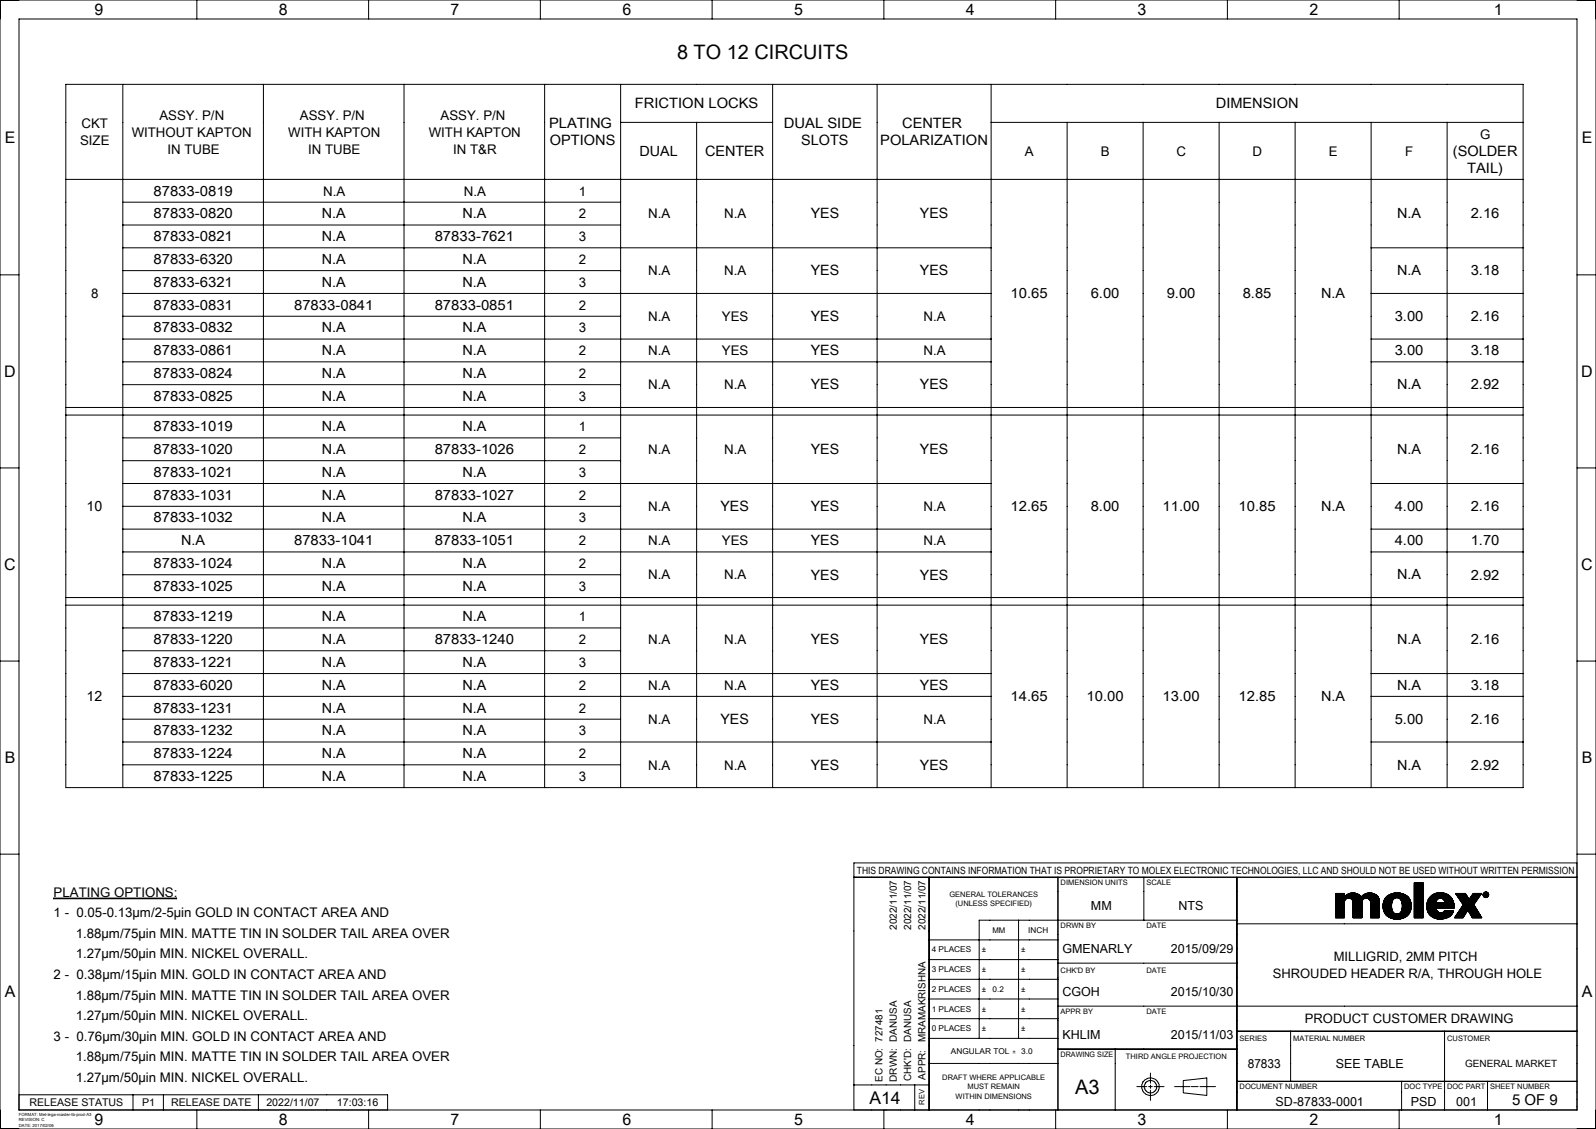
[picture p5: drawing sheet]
<svg xmlns="http://www.w3.org/2000/svg" width="420mm" height="297mm" viewBox="0 0 420 297" stroke-linecap="round" stroke-linejoin="round" font-family="sans-serif">
<g fill="none" stroke="#000" stroke-width=".26">
<path d="M0 0h420v297h-420zM5 5h410v287h-410zM51.8 0v5M97 0v5M142.2 0v5M187.4 0v5M232.6 0v5M277.8 0v5M323 0v5M368.2 0v5M17.3 22.2h383.5v185h-383.5zM32.3 22.2v185"/>
<path d="M69.3 22.2v185M106.3 22.2v185M143.3 22.2v185M163.3 22.2v185M163.3 32.2h40M183.3 32.2v175M203.3 22.2v185M230.8 22.2v185M260.8 22.2v185M260.8 32.2h140M280.8 32.2v175M300.8 32.2v175"/>
<path d="M320.8 32.2v175M340.8 32.2v175M360.8 32.2v175M380.8 32.2v175M17.3 47.2h383.5M32.3 53.2h131M32.3 59.2h131M0 72.3h5M32.3 65.2h228.5M32.3 71.2h131M32.3 77.2h228.5M360.8 65.2h40"/>
<path d="M360.8 77.2h40M415 72.3h5M32.3 83.2h131M32.3 89.2h228.5M32.3 95.2h228.5M360.8 89.2h40M360.8 95.2h40M17.3 107.2h383.5M17.3 109.2h383.5M32.3 101.2h131M32.3 115.2h131M0 123.1h5"/>
<path d="M32.3 121.2h131M32.3 127.2h228.5M32.3 133.2h131M32.3 139.2h228.5M360.8 127.2h40M360.8 139.2h40M415 123.1h5M17.3 157.2h383.5M17.3 159.2h383.5M32.3 145.2h228.5M32.3 151.2h131M360.8 145.2h40"/>
<path d="M0 173.9h5M32.3 165.2h131M32.3 171.2h131M32.3 177.2h228.5M360.8 177.2h40M415 173.9h5M32.3 183.2h228.5M32.3 189.2h131M32.3 195.2h228.5M360.8 183.2h40M360.8 195.2h40M32.3 201.2h131"/>
<path d="M0 224.7h5M14.1 236.3h32.4v.1h-32.4zM224.7 230.8h190.3M244.5 230.8v61.2M278.4 230.8v61.2M301 230.8v11.3M325.5 230.8v61.2M351.5 239.8l2.3-2.3-2.3 2.4M351.6 235l-.1 .1M351.7 235l-.2 .2M351.8 235l-.3 .3M351.9 235l-.4 .4"/>
<path d="M352 235l-.5 .5M352 235l-.5 .6M352.2 235l-.7 .7M352.2 235l-.7 .8M352.3 235l-.8 .9M352.4 235l-.9 .9M352.5 235l-1 1.1M352.6 235l-1.1 1.2M352.7 235l-1.2 1.2M352.8 235l-1.3 1.4M352.9 235l-1.4 1.4M353 235l-1.5 1.5"/>
<path d="M353 235l-1.5 1.6M353.2 235l-1.7 1.7M353.2 235l-1.7 1.8M353.3 235l-1.8 1.9M353.5 235l-2 2M353.5 235l-2 2.1M353.6 235l-2.1 2.2M353.7 235l-2.2 2.3M353.8 235l-2.3 2.4M353.8 240l-1.4 1.4 1.4-1.4M353.8 239.9l-1.6 1.5M353.8 239.7l-1.7 1.7"/>
<path d="M353.8 239.7l-1.8 1.7M353.8 239.4l-2.1 2M353.8 239.3l-2.1 2.1M353.8 239.2l-2.2 2.2M353.8 239.1l-2.3 2.3M353.8 239l-2.3 2.4M353.8 238.9l-2.3 2.4M353.8 238.7l-2.3 2.4 2.3-2.3M353.8 238.7l-2.3 2.3M353.8 238.5l-2.3 2.4M353.8 238.5l-2.3 2.3M353.8 238.4l-2.3 2.3"/>
<path d="M353.8 238.3l-2.3 2.3M353.8 238.2l-2.3 2.3M353.8 238.1l-2.3 2.3M353.8 238l-2.3 2.3M353.8 237.9l-2.3 2.4M353.8 237.8l-2.3 2.3M353.8 237.7l-2.3 2.4M353.8 237.7l-2.3 2.3M353.8 237.4l-2.3 2.3M353.8 235.6l-2.3 2.3M353.8 235.5l-2.3 2.4M353.8 235.4l-2.3 2.3"/>
<path d="M353.8 235.3l-2.3 2.3M353.8 235.2l-2.3 2.4M353.8 235.1l-2.3 2.3M353.8 235.9l-2.3 2.3M353.8 235.8l-2.3 2.3M353.8 235.7l-2.3 2.3M353.8 237.2l-2.3 2.4M353.8 237.1l-2.3 2.4M353.9 237l-2.4 2.4M353.9 236.9l-2.4 2.4M354.3 235.4l-2.8 2.9M354.6 235.3l-3.1 3.1"/>
<path d="M354.7 235.2l-3.2 3.3M355 235.1l-3.5 3.5M355.1 235.1l-3.6 3.5M355.2 235l-3.7 3.8M355.4 235l-3.9 3.9M355.5 235l-4 3.9M355.6 234.9l-4.1 4.2M355.7 234.9l-4.2 4.2M355.8 234.9l-4.3 4.3M355.9 234.9l-1.5 1.5M356 236.9l1.6-1.5-1.6 1.6M356 234.9l-1.5 1.4"/>
<path d="M356.1 234.9l-1.4 1.4M356.1 237.4a1.14 1.14 0 0 0-1.2-1.1 1.14 1.14 0 0 0-1.1 1.1v4h-2.3M356.1 237.4v4h2.3M356.1 237.6l1.9-1.9-1.9 2M356.2 234.9l-1.5 1.4M356.3 234.9l-1.4 1.4M356.3 234.9l-1.3 1.4M356.4 234.9l-1.4 1.4M356.5 234.9l-1.3 1.4M356.6 235l-1.4 1.3M356.6 235l-1.3 1.3 1.4-1.3M356.8 235l-1.4 1.4"/>
<path d="M356.9 235l-1.4 1.4M357 235.1l-1.5 1.3M357 235.1l-1.4 1.4M357.1 235.1l-1.5 1.4M357.1 235.1l-1.4 1.5M357.3 235.2l-1.5 1.5M357.4 235.2l-1.5 1.6M357.5 235.3l-1.6 1.5M357.6 235.4l-1.6 1.6M357.7 235.4l-1.7 1.7M357.8 235.5l-1.8 1.7M357.8 235.5l-1.7 1.7"/>
<path d="M357.9 235.6l-1.8 1.7M357.9 235.6l-1.8 1.8M358 235.6l-1.9 1.9M358.1 235.8l-2 2M358.1 235.8l-2 2.1M358.2 235.9l-2.1 2.1M358.2 235.9l-2.1 2.2M358.2 235.9a2.94 2.94 0 0 0-4.4 0v-.9h-2.3v6.4M358.4 237.4a1.14 1.14 0 0 1 1.1-1.1 1.14 1.14 0 0 1 1.2 1.1M358.4 237.4v4M358.4 240l-1.5 1.4M358.4 239.9l-1.5 1.5"/>
<path d="M358.4 239.8l-1.6 1.6M358.4 239.7l-1.7 1.7M358.4 239.6l-1.8 1.8M358.4 239.5l-1.9 1.9M358.4 239.4l-2 2M358.4 239.3l-2.1 2.1M358.4 239.3l-2.2 2.1M358.4 239.1l-2.3 2.3M358.4 239l-2.3 2.4 2.3-2.3M358.4 238.9l-2.3 2.3M358.4 238.6l-2.3 2.4M358.4 238.5l-2.3 2.4"/>
<path d="M358.4 238.3l-2.3 2.5 2.3-2.4M358.4 238.2l-2.3 2.4M358.4 237.9l-2.3 2.4M358.4 237.9l-2.3 2.3M358.4 237.8l-2.3 2.4M358.4 237.6l-2.3 2.4M358.4 237.6l-2.3 2.3M358.4 237.5l-2.3 2.4M358.4 237.4l-2.3 2.3M358.4 237.3l-2.3 2.4M358.4 237.2l-2.3 2.4M358.5 237l-2.4 2.5"/>
<path d="M358.5 237l-2.4 2.4M358.9 235.3l-2.8 2.9M359.1 235.3l-3 2.9M359.3 235.1l-3.2 3.3M359.5 235.1l-3.4 3.4M359.6 235l-3.5 3.5M359.7 235l-3.6 3.7M359.8 235l-3.7 3.7M360 234.9l-3.9 3.9M360 236.4l1.4-1.3-1.3 1.3M360 234.9l-3.9 4M360.2 234.9l-4.1 4.1"/>
<path d="M360.2 234.9l-4.1 4.2M360.4 234.9l-4.3 4.3M360.5 234.9l-4.4 4.4M360.5 234.9l-1.4 1.5M360.6 237l1.6-1.5-1.6 1.5M360.7 234.9l-1.5 1.4M360.7 237.4v4h2.2M360.7 238.8l2.2-2.1-2.2 2.3M360.7 237.6l1.9-1.8-1.9 2M360.7 234.9l-1.3 1.4M360.8 234.9l-1.4 1.4M360.9 234.9l-1.4 1.4"/>
<path d="M361 235l-1.4 1.3M361 235l-1.2 1.3 1.3-1.3M361.2 235l-1.3 1.3M361.3 235l-1.4 1.3M361.5 235.1l-1.4 1.3M361.5 235.1l-1.3 1.4M361.6 235.1l-1.4 1.4M361.7 235.2l-1.4 1.3M361.7 235.2l-1.4 1.4M361.8 235.2l-1.4 1.4M361.9 235.3l-1.5 1.4M361.9 235.3l-1.4 1.5"/>
<path d="M362 235.3l-1.5 1.5M362 235.4l-1.4 1.5M362.1 235.4l-1.5 1.5M362.3 235.5l-1.6 1.6M362.3 235.6l-1.6 1.6M362.4 235.6l-1.7 1.7M362.4 235.7l-1.7 1.7M362.4 235.7l.5 1.1M362.4 235.7a2.94 2.94 0 0 0-4.2 .2M362.4 235.7l-1.7 1.8M362.5 235.7l-1.8 1.9M362.6 235.9l-1.9 1.9"/>
<path d="M362.6 235.9l-1.9 2.1 2-2M362.7 236l-2 2.1M362.8 236.1l-2.1 2.1M362.8 236.2l-2.1 2.1M362.8 236.2l-2.1 2.2M362.8 236.3l-2.1 2.2M362.9 236.4l-2.2 2.2M362.9 236.5l-2.2 2.2M362.9 236.5l-2.2 2.3M362.9 236.8v4.6M362.9 240l-1.5 1.4M362.9 239.8l-1.6 1.6"/>
<path d="M362.9 239.7l-1.8 1.7M362.9 239.6l-1.8 1.8M362.9 239.5l-1.9 1.9M362.9 239.4l-2 2M362.9 239.3l-2.1 2.1M362.9 239.2l-2.2 2.2M362.9 239l-2.2 2.3 2.2-2.2M362.9 238.9l-2.2 2.3M362.9 238.8l-2.2 2.3M362.9 238.8l-2.2 2.2M362.9 238.6l-2.2 2.3M362.9 238.6l-2.2 2.2"/>
<path d="M362.9 238.5l-2.2 2.2M362.9 238.3l-2.2 2.3M362.9 238.3l-2.2 2.2M362.9 238.2l-2.2 2.2M362.9 238.1l-2.2 2.2M362.9 238l-2.2 2.3M362.9 237.9l-2.2 2.2M362.9 237.8l-2.2 2.3M362.9 237.7l-2.2 2.3M362.9 237.6l-2.2 2.3M362.9 237.5l-2.2 2.3M362.9 237.4l-2.2 2.3"/>
<path d="M362.9 237.3l-2.2 2.3M362.9 237.3l-2.2 2.2M362.9 237.1l-2.2 2.3M362.9 237.1l-2.2 2.2M362.9 237l-2.2 2.3M362.9 236.9l-2.2 2.2M362.9 236.8l-2.2 2.3M364 239.1l4.2-4.2-4.2 4.2M365 235.8l-.3 .3M365.2 235.6a4.2 4.2 0 0 1 5.7 .9M365.2 235.6a3.6 3.6 0 0 0 0 5.5M365.2 235.6l-.7 .7"/>
<path d="M365.5 235.4l-1.2 1.2M365.7 235.4l-1.4 1.3M365.9 235.3l-1.7 1.6M366 235.2l-1.8 1.8M366.2 235.1l-2.1 2.1M366.2 238.4l-1.8 1.8M366.2 238.2l-1.8 1.9M366.2 238.5l-1.8 1.8M366.2 238.2l-1.9 1.8M366.2 238.6l-1.7 1.8M366.2 238l-1.9 2M366.2 238l-1.9 1.9"/>
<path d="M366.2 238.7l-1.7 1.7M366.2 237.8l-1.9 2.1M366.2 238.8l-1.6 1.7M366.2 238.9l-1.6 1.6M366.2 237.7l-2 2.1M366.2 239l-1.6 1.6M366.3 237.6l-2.1 2.1M366.3 239l-1.6 1.6M366.3 239.1l-1.6 1.6M366.3 237.5l-2.1 2.2M366.3 239.2l-1.5 1.6M366.3 237.4l-2.2 2.2"/>
<path d="M366.3 237.2l-2.2 2.3M366.3 239.4l-1.4 1.4M366.4 235.1l-2.3 2.3M366.4 239.5l-1.4 1.4M366.4 239.6l-1.3 1.4 1.3-1.3M366.4 237l-.2 1.3 .2 1.4M366.4 237a1.26 1.26 0 0 1 1.2-.8 1.26 1.26 0 0 1 1.2 .8M366.4 237l-2.3 2.4 2.3-2.2M366.4 235.1l-2.4 2.3M366.5 239.8l-1.3 1.3 1.3-1.3M366.5 236.9l-2.4 2.4M366.5 239.9l-1.2 1.2"/>
<path d="M366.6 239.9l-1.3 1.2M366.6 235l-2.6 2.6M366.6 240l-1.2 1.2M366.7 235l-2.7 2.7M366.8 235l-2.8 2.8M366.9 234.9l-2.9 3M367 234.9l-3 3.1M367.1 234.9l-3.2 3.2M367.2 234.9l-3.3 3.3M367.3 234.9l-3.4 3.4M367.4 234.9l-3.5 3.5M367.5 236.2l1.2-1.2-1.3 1.2"/>
<path d="M367.6 234.9l-3.7 3.6M367.6 234.9l-3.7 3.7M367.7 234.9l-3.7 3.8M367.8 234.9l-3.8 3.8M367.9 234.9l-3.9 3.9M368 234.9l-4 4M368.1 234.9l-4.1 4.1M368.4 234.9l-4.4 4.3M368.4 234.9l-1.3 1.4M368.5 235l-1.3 1.2M368.6 235l-1.3 1.2M368.7 236.8l1.3-1.3-1.3 1.3"/>
<path d="M368.8 237a2.72 2.72 0 0 1-.7 3.4 1.26 1.26 0 0 1-1.7-.7M368.8 235l-1.2 1.2M368.8 235l-1.1 1.2M368.9 235.1l-1.1 1.1M368.9 239.1l2.3-2.1-2.3 2.3M369 237.9l1.7-1.7-1.7 1.8M369 238.7l2-2-2 2.1M369 238.5l2-1.9-2 2M369 235.1l-1.1 1.1M369.1 235.1l-1.1 1.1M369.2 235.1l-1.2 1.1M369.2 235.2l-1.1 1.1"/>
<path d="M369.3 235.2l-1.2 1.1M369.3 235.2l-1.1 1.1M369.4 235.2l-1.1 1.1M369.5 235.3l-1.2 1.1M369.5 235.3l-1.1 1.1M369.6 235.3l-1.2 1.2M369.7 235.4l-1.2 1.1M369.7 235.4l-1.1 1.2M369.8 235.4l-1.2 1.2M369.9 235.5l-1.3 1.2M369.9 235.5l-1.2 1.2M370.1 235.6l-1.3 1.3"/>
<path d="M370.2 235.6l-1.4 1.4M370.2 235.7l-1.4 1.3M370.3 235.7l-1.5 1.4M370.3 235.7l-1.4 1.5M370.4 235.8l-1.5 1.5 1.5-1.5M370.5 235.9l-1.6 1.6 1.6-1.6M370.5 235.9l-1.5 1.7M370.6 236l-1.6 1.7M370.6 236.1l-1.6 1.6M370.7 236.1l-1.7 1.7M370.8 236.3l-1.8 1.7M370.8 236.3l-1.8 1.9"/>
<path d="M370.9 236.4l-1.9 1.8M370.9 236.4l-1.9 1.9M370.9 236.5l-1.9 1.9M370.9 236.5l.5 1.6-.1 1.1-.4 1M371.1 236.8l-2.1 2.1M371.1 239.9l-1.6 1.5M371.1 236.9l-2.1 2.2M371.2 239.7l-1.9 1.8M371.2 237.1l-2.3 2.4M371.2 239.6l-2 1.9M371.2 237.2l-2.4 2.3M371.2 237.2l-2.4 2.5"/>
<path d="M371.2 239.4l-2.1 2.2M371.3 237.3l-2.6 2.6M371.3 237.4l-4.4 4.3M371.3 239.3l-2.3 2.3M371.3 237.4l-4.3 4.4M371.3 237.5l-4.3 4.3M371.3 239.2l-2.5 2.5M371.3 237.6l-4.2 4.2M371.3 239.1l-2.6 2.6M371.3 237.6l-4.1 4.2M371.3 238.9l-2.7 2.8M371.3 237.7l-4 4.1"/>
<path d="M371.4 238.9l-2.9 2.8M371.4 237.9l-4 3.9M371.4 237.9l-3.9 3.9M371.4 238.7l-3.1 3.1M371.4 238l-3.8 3.8M371.4 238.1l-3.8 3.7M371.4 238.6l-3.2 3.2M371.4 238.5l-3.3 3.3M371.4 238.2l-3.6 3.6M371.4 238.4l-3.4 3.4M371.4 238.4l-3.5 3.4M372.2 239.7l2.3-2.2-2.3 2.4"/>
<path d="M372.2 239.1l2.3-2.3-2.3 2.4M372.2 238.4l2.3-2.3-2.3 2.4M372.2 237.8l2.3-2.3-2.3 2.4M372.2 236.4l2.3-2.3-2.3 2.4M372.2 235.7l2.3-2.2-2.3 2.3M372.2 235.1l2.3-2.3-2.3 2.4M372.2 234l1.8-1.8-1.8 1.8M372.2 233.3l1.1-1.1-1.1 1.2M372.2 232.2v.1M372.3 232.2l-.1 .2M372.4 232.2l-.2 .2M372.4 232.2l-.2 .3"/>
<path d="M372.5 232.2l-.3 .4M372.6 232.2l-.4 .5M372.7 232.2l-.5 .6M372.8 232.2l-.6 .7M372.9 232.2l-.7 .8M373 232.2l-.8 .8M373.1 232.2l-.9 1M373.4 232.2l-1.2 1.3M373.6 232.2l-1.4 1.4M373.6 232.2l-1.4 1.5M373.7 232.2l-1.5 1.6M373.8 232.2l-1.6 1.7"/>
<path d="M374.1 232.2l-1.9 2M374.2 232.2l-2 2M374.3 232.2l-2.1 2.1M374.4 232.2l-2.2 2.3M374.5 232.2l-2.3 2.3M374.5 232.2h-2.3v9.2h2.3M374.5 232.2v9.2M374.5 240l-1.5 1.4M374.5 239.9l-1.5 1.5M374.5 239.8l-1.6 1.6M374.5 239.7l-1.8 1.7M374.5 239.6l-1.8 1.8"/>
<path d="M374.5 239.5l-1.9 1.9M374.5 239.4l-2 2M374.5 239.3l-2.1 2.1M374.5 239.3l-2.2 2.1M374.5 239.1l-2.3 2.3M374.5 239l-2.3 2.4 2.3-2.3M374.5 238.8l-2.3 2.4M374.5 238.8l-2.3 2.3M374.5 238.7l-2.3 2.4M374.5 238.6l-2.3 2.3M374.5 238.5l-2.3 2.4M374.5 238.3l-2.3 2.5 2.3-2.4"/>
<path d="M374.5 238.2l-2.3 2.4M374.5 238.1l-2.3 2.4M374.5 238l-2.3 2.4M374.5 237.9l-2.3 2.4M374.5 237.8l-2.3 2.4M374.5 237.6l-2.3 2.5 2.3-2.3M374.5 237.6l-2.3 2.3M374.5 237.3l-2.3 2.4M374.5 237.2l-2.3 2.4M374.5 237l-2.3 2.4 2.3-2.3M374.5 236.9l-2.3 2.4M374.5 236.6l-2.3 2.4"/>
<path d="M374.5 236.6l-2.3 2.3M374.5 236.4l-2.3 2.4M374.5 236.3l-2.3 2.4M374.5 236.3l-2.3 2.3M374.5 236l-2.3 2.4M374.5 235.9l-2.3 2.3M374.5 235.8l-2.3 2.4M374.5 235.7l-2.3 2.4M374.5 235.6l-2.3 2.4M374.5 235.3l-2.3 2.4M374.5 235.2l-2.3 2.4M374.5 235.1l-2.3 2.4"/>
<path d="M374.5 235.1l-2.3 2.3M374.5 234.9l-2.3 2.4M374.5 234.9l-2.3 2.3M374.5 234.8l-2.3 2.4M374.5 234.6l-2.3 2.4M374.5 234.6l-2.3 2.3M374.5 234.5l-2.3 2.4M374.5 234.3l-2.3 2.4 2.3-2.3M374.5 234.2l-2.3 2.4M374.5 233.9l-2.3 2.4M374.5 233.8l-2.3 2.4M374.5 233.6l-2.3 2.5 2.3-2.3"/>
<path d="M374.5 233.6l-2.3 2.3M374.5 233.3l-2.3 2.4M374.5 233.2l-2.3 2.3M374.5 233.1l-2.3 2.4M374.5 233l-2.3 2.4M374.5 232.9l-2.3 2.4M374.5 232.6l-2.3 2.4M374.5 232.6l-2.3 2.3M374.5 232.4l-2.3 2.4M374.5 232.4l-2.3 2.3M374.5 232.3l-2.3 2.3M375.5 238v1.1l.4 1"/>
<path d="M375.5 239l4.2-4.1-4.2 4.2M375.7 239.8l2.4-2.2-2.3 2.3M377 235.4l-1 1M377.2 235.3l-1.3 1.2M377.4 235.2l-1.6 1.6M377.6 235.1l-1.9 1.9M377.7 235.1l-2 2M377.9 235l-2.3 2.2M377.9 237.4l-2.2 2.3M377.9 237.5l-2.2 2.2M377.9 237.3l-2.2 2.3M377.9 238.9l-1.6 1.8"/>
<path d="M377.9 239.1l-1.6 1.6M377.9 235l-2.3 2.3M378 237.2l-2.4 2.4M378 239.2l-1.6 1.6M378 239.3l-1.6 1.5M378 237l-2.4 2.5M378 239.3l-1.5 1.6M378 239.4l-1.5 1.5M378.1 236.9l-2.5 2.5M378.1 239.5l-1.5 1.5M378.1 234.9l-2.6 2.6M378.1 239.6l-1.4 1.4"/>
<path d="M378.2 237.6l-2.4 2.4M378.2 239.7l-1.5 1.4M378.2 234.9l-2.7 2.7M378.2 239.7l-1.4 1.4M378.2 236.7a1.14 1.14 0 0 1 1.4-.3 1.14 1.14 0 0 1 .6 1.2h-2.3zM378.3 239.8l-1.5 1.4M378.3 239.8l-1.4 1.4M378.3 234.9l-2.8 2.8M378.4 237.6l-2.6 2.5M378.4 239.9l-1.4 1.3M378.4 234.9l-2.9 2.9M378.4 239.9l-1.3 1.4 1.4-1.4"/>
<path d="M378.5 237.6l-2.6 2.6M378.5 240l-1.3 1.4 1.4-1.4M378.5 234.9l-3 3.1M378.7 238.9l1.3-1.3-1.2 1.3M378.7 237.6l-2.7 2.7M378.7 234.9l-3.3 3.2M378.7 234.8l-3.3 3.3M378.8 237.6l-2.7 2.8 2.8-2.8M378.9 234.8l-3.5 3.5M379 237.6l-2.9 2.9M379 234.8l-3.6 3.6M379.1 237.6l-3 2.9"/>
<path d="M379.1 234.8l-3.7 3.7M379.2 237.6l-3 3 3.1-3M379.2 234.8l-3.8 3.8M379.3 234.8l-3.9 3.9M379.4 237.6l-1.4 1.3M379.4 234.9l-3.9 3.9M379.4 238.9l2.6-2.6-2.5 2.6M379.5 234.9l-4 4M379.5 237.6l-1.4 1.3M379.6 237.6l-1.4 1.3M379.7 237.6l-1.4 1.3M379.7 237.6l-1.3 1.3"/>
<path d="M379.8 236.5l1.3-1.1-1.2 1.2M379.8 234.9l-4.3 4.3 4.4-4.3M379.9 237.6l-1.4 1.3M379.9 237.6l-1.3 1.3M380 235l-4.4 4.3M380 235l-1.4 1.4M380.1 235l-1.4 1.4M380.1 239.6l-.4 .4-.5 .2M380.1 239.6h2.4M380.1 235l-1.3 1.3M380.2 237.1l1.3-1.3-1.3 1.3M380.2 239.6l-.1 .1"/>
<path d="M380.2 239.6l-2.1 2.1M380.2 235l-1.3 1.3M380.3 235.1l-1.3 1.2M380.3 239.6l-2.1 2.1M380.4 235.1l-1.2 1.2M380.4 239.6l-2.1 2.1M380.5 235.1l-1.3 1.2M380.5 235.1l-1.1 1.2 1.2-1.2M380.5 239.6l-2.2 2.1M380.6 239.6l-2.2 2.1M380.6 235.2l-1.1 1.1M380.7 239.6l-2.2 2.1"/>
<path d="M380.7 235.2l-1.2 1.2M380.8 235.2l-1.2 1.2M380.8 239.6l-2.2 2.2M380.8 235.3l-1.2 1.1M380.9 239.6l-2.2 2.2M380.9 235.3l-1.2 1.2M381 235.3l-1.2 1.2M381 239.6l-2.2 2.2M381.1 239.6l-2.2 2.2M381.1 235.4l-1.2 1.3M381.2 235.5l-1.3 1.2M381.2 239.6l-2.3 2.2"/>
<path d="M381.2 239.6l-2.1 2.2M381.3 235.5l-1.3 1.3M381.3 235.6l-1.2 1.3M381.4 239.6l-2.3 2.2M381.4 239.6l-2.2 2.2M381.5 235.7l-1.4 1.3M381.5 239.6l-2.2 2.2M381.6 235.8l-1.4 1.6M381.7 239.6l-2.3 2.2M381.7 239.6l-2.1 2.1M381.7 235.9l-1.5 1.5M381.8 236l-3 2.9"/>
<path d="M381.8 236l-2.8 2.9M381.8 239.6l-2.2 2.1M381.9 236.1l-2.8 2.8M381.9 239.6l-2.1 2.1M381.9 236.2l-2.6 2.7M382 236.2l-2.7 2.7M382 239.6l-2.2 2.1M382.1 239.6l-2.1 2.1M382.1 236.4l-2.5 2.5M382.1 236.4l-2.4 2.5M382.2 236.5l-2.4 2.4M382.2 236.6a3.6 3.6 0 0 0-3.9-1.7 3.6 3.6 0 0 0-2.8 3.1"/>
<path d="M382.2 236.6l.4 1.3 .1 1M382.2 236.6l-2.3 2.3M382.2 239.6l-2.1 2.1M382.2 236.6l-2.2 2.3M382.3 236.7l-2.2 2.2M382.3 239.6l-2.1 2M382.3 236.8l-2.1 2.1M382.3 236.8l-2 2.1M382.3 236.9l-2 2M382.4 237l-1.9 1.9M382.4 239.6l-2.1 2M382.4 237.1l-1.8 1.8"/>
<path d="M382.4 239.9l-1.5 1.5M382.4 239.6l-1.9 2M382.4 237.2l-1.7 1.7M382.5 237.2l-1.7 1.7M382.5 239.7l-1.8 1.8M382.5 237.3l-1.6 1.6M382.5 239.6l-2 1.9M382.5 237.4l-1.5 1.5M382.5 239.6a3.4 3.4 0 0 1-3.9 2.2M382.5 237.5l-1.4 1.4M382.5 237.5l-1.3 1.4M382.6 237.6l-1.3 1.3"/>
<path d="M382.6 237.7l-1.1 1.2M382.6 237.8l-1 1.1M382.6 237.9l-1 1M382.7 238l-.9 .9M382.7 238.1l-.8 .8M382.7 238.2l-.7 .7M382.7 238.3l-.6 .6M382.7 238.4l-.5 .5M382.7 238.5l-.4 .4M382.7 238.5l-.3 .4M382.7 238.6l-.2 .3M382.7 238.9h-4.8a1.27 1.27 0 0 0 1.3 1.3"/>
<path d="M382.7 238.8v.1M382.7 238.8l-.1 .1M382.7 238.7l-.2 .2M383.1 235v.1M383.2 235h.1M383.3 235l-.2 .2M383.4 235l-.2 .2M383.5 235l-.3 .3M383.6 235l-.3 .4M383.7 235l-.4 .4M383.8 235l-.5 .5M383.9 235l-.5 .5"/>
<path d="M383.9 235l-.5 .6M384.1 235l-.6 .7 .6-.7M384.2 236.8l1.6-1.5-1.5 1.5M384.2 235l-.7 .7M384.3 235l-.7 .8M384.4 235l-.8 .9M384.5 235l-.9 .9M384.6 235l-.9 1M384.7 235l-1 1.1 1.1-1.1M384.9 235l-1.1 1.1M385 235l-1.2 1.2M385.1 235l-1.2 1.3 1.2-1.3"/>
<path d="M385.3 235l-1.4 1.3M385.4 235l-1.4 1.5 1.4-1.5M385.6 235l-1.5 1.5M385.6 235l-1.5 1.6M385.6 235h-2.6l2.1 3-2.3 3.4h2.2l1.3-2 1.2 2M385.6 235l1 1.6M385.6 235.1l-1.4 1.6 1.5-1.6M385.7 235.2l-1.5 1.5M385.8 235.4l-1.5 1.5M385.9 235.4l-1.5 1.6M385.9 235.5l-1.5 1.6 1.5-1.6M386 235.6l-1.5 1.5"/>
<path d="M386 239.9l-1.6 1.5M386 235.7l-1.5 1.5M386.1 235.8l-1.5 1.5M386.1 235.9l-1.5 1.5M386.2 235.9l-1.5 1.6M386.2 239.6l-1.9 1.8M386.2 236l-1.5 1.5M386.3 236.1l-1.5 1.5M386.3 236.2l-1.5 1.5M386.4 236.2l-1.5 1.5M386.4 236.3l-1.5 1.5M386.4 236.3l-1.4 1.5"/>
<path d="M386.5 236.4l-1.5 1.5M386.5 236.4l-1.5 1.6M386.5 236.5l-1.5 1.6M386.6 236.6l-1.7 1.7M387.7 235l-1.1 1.6M387.7 235h2.2M387.7 235v.1M387.8 235l-.3 .3M387.8 235l-.4 .5M387.8 238l-1.5 1.5M387.9 238l-1.5 1.6 1.5-1.5M387.9 238.2l-1.4 1.5"/>
<path d="M387.9 235l-.8 .9M388 238.2l-1.5 1.5M388 238.3l-1.5 1.5M388 237.7l-1.7 1.8M388 238.3l-1.4 1.6M388.1 235l-1.3 1.3M388.1 238.4l-1.5 1.5M388.1 238.5l-1.5 1.5M388.1 235l-1.4 1.5M388.2 237.5l-4 3.9M388.2 238.6l-1.5 1.6 1.5-1.6-1.5 1.4M388.2 235l-3.6 3.6"/>
<path d="M388.3 238.7l-1.5 1.5M388.3 238.8l-1.5 1.5M388.3 235l-3.8 3.8M388.4 238.9l-1.5 1.5M388.4 235l-4.1 4.2M388.5 237.1l-4.4 4.3M388.5 235l-4.3 4.4M388.5 239.2l-1.5 1.4M388.6 239.2l-1.5 1.6 1.5-1.5M388.6 235l-4.7 4.7M388.6 239.3l-1.5 1.6M388.7 235l-4.9 4.9"/>
<path d="M388.7 239.4l-1.5 1.5M388.7 236.7l-4.7 4.7M388.8 235l-5.3 5.3M388.8 239.6l-1.5 1.5M388.8 239.6l-1.5 1.6M388.9 239.7l-1.6 1.5M388.9 236.5l-5 4.9M388.9 239.7l-1.5 1.6M388.9 235l-5.6 5.6M389 235l-5.8 5.8M389.1 235l-6.2 6.2M389.1 235l-6.3 6.4"/>
<path d="M389.2 236.1l-5.4 5.3M389.3 235l-6.5 6.4M389.3 235.9l-5.5 5.5M389.3 235l-6.4 6.4M389.6 235l-6.4 6.4M389.7 235.3l-6.1 6.1 6-5.9M389.7 235l-6.4 6.4M389.8 235l-6.4 6.4M389.9 235l-6.4 6.4M389.9 235l-2.1 3 2.1 3.4h-2.4M390.3 235.4h.1M390.3 235.5h.1"/>
<path d="M390.3 235.5v.1M390.3 235.6h.1M390.4 235.6v.1M390.4 235.1l-.1 .2M390.4 235.7h.1M390.4 235.7v.1M390.4 235.8h.1M390.4 235v.1M390.5 235.8v.1M390.5 235.9h.1M390.5 234.8v.1M390.6 235.9v.1"/>
<path d="M390.6 236h.1M390.7 236h.1M390.7 235.7h.2M390.7 235h.5M390.7 235v.7M390.7 235.1h.1M390.7 236v.1M390.7 236.1h.1M390.8 234.7l-.2 .1M390.9 236.1h.1M390.9 235.2h.2M390.9 235.2v.2"/>
<path d="M390.9 235.4h.2M390.9 235.7h-.1M390.9 235.6l-.1 .1M390.9 235.6l-.2 .1M390.9 235.5l-.2 .2M390.9 235.3l-.2 .2M390.9 235.3l-.2 .1M390.9 235.2l-.2 .2M390.9 235l-.2 .2M390.9 235l-.2 .3M391 235.4l-.3 .2M391 235l-.1 .2"/>
<path d="M391 236.1h-.1M391 234.7h-.2M391 235.4l-.1 .1M391.1 235.5h.1M391.1 235.5h-.2v.2M391.1 234.7h-.1M391.1 236.1h.1M391.1 235.2v.2M391.1 235.4l-.1 .1M391.1 235.2l.2-.1-.3 .4M391.1 235l-.2 .2M391.1 234.7h.1"/>
<path d="M391.2 235.5v.2M391.2 236.1h-.1M391.2 235l.1 .5M391.2 235.7h.2M391.2 235l-.1 .2M391.2 234.7h.1M391.3 235.4l-.1 .1M391.3 235.5l-.1 .1M391.3 235.6v.1M391.3 235.5v.1M391.3 235.6l-.1 .1M391.3 235.7h.1"/>
<path d="M391.3 235.7h-.1M391.3 235.3l-.2 .2M391.3 234.7h.1M391.3 236l-.1 .1M391.3 234.8h.1M391.3 235.2l-.2 .3M391.4 235.7h.1M391.5 234.8h-.1M391.5 234.8v.1M391.5 234.9h.1M391.6 234.9h-.1M391.6 234.9h.1"/>
<path d="M391.6 235h.1M391.7 235v.1M391.7 235.1h.1M391.7 235.6l-.3 .4M391.7 235.2h.1M391.7 235.3v.1M391.7 235.3h.1M391.8 235.5l-.1 .1M391.8 235.4l-.1 .1M415 227h-190.3v65M415 224.7h5M244.5 247.3h33.9"/>
<path d="M244.5 252.4h33.9M244.5 257.6h33.9M268 242.1v31.1M278.4 242.1h-20.7v31.1M278.4 242.1h47.1M278.4 253.4h47.1M325.5 243h89.5M351.9 241.4l1.9-1.8-1.9 1.8M352.5 241.4l1.3-1.2-1.2 1.2M353.2 241.4l.6-.5-.6 .5M353.8 241.3v.1M353.8 241.2l-.3 .2"/>
<path d="M353.8 241.1l-.3 .3M353.8 241.1l-.4 .3M353.8 241l-.4 .4M353.8 240.7l-.7 .7M353.8 240.6l-.9 .8M353.8 240.5l-.9 .9M353.8 240.4l-1 1M353.8 240.3l-1.1 1.1M356.1 241.1l2.3-2.3-2.3 2.4M356.1 240.4l2.3-2.3-2.3 2.4M357.7 241.4l.7-.6-.6 .6M358.4 241.4h.1"/>
<path d="M358.4 241.3l-.1 .1M358.4 241.2l-.2 .2M358.4 241.2l-.3 .2M358.4 241.1l-.3 .3M358.4 241l-.4 .4M358.4 240.9l-.5 .5M358.4 240.6l-.8 .8M358.4 240.6l-.9 .8M358.4 240.5l-1 .9M358.4 240.3l-1.1 1.1M358.4 240.3l-1.2 1.1M358.4 240.2l-1.3 1.2"/>
<path d="M358.4 240.1l-1.3 1.3M362.9 241.4h.1M362.9 241.3l-.1 .1M362.9 241.2l-.3 .2M362.9 241.1l-.3 .3M362.9 241l-.4 .4M362.9 240.8l-.6 .6 .6-.5M362.9 240.7l-.7 .7M362.9 240.6l-.8 .8M362.9 240.5l-.9 .9M362.9 240.4l-1 1M362.9 240.3l-1.1 1.1"/>
<path d="M362.9 240.3l-1.2 1.1M362.9 240.1l-1.3 1.3M362.9 240l-1.4 1.4M366.7 240l-1.2 1.2M366.7 240.1l-1.2 1.2M366.7 240.1l-1.1 1.2 1.3-1M366.9 240.3l-1.1 1.1M367 240.3l-1.1 1.1M367.1 240.4l-1.2 1.1M367.1 240.4l-1 1.1 1.1-1.1M367.3 240.4l-1.1 1.2 1.2-1.1M367.4 240.5l-1.1 1.1"/>
<path d="M367.5 240.5l-1.2 1.1M367.7 240.5l-1.2 1.2 1.1-1.2M367.9 240.5l-1.3 1.2M367.9 240.4l-1.2 1.3M368.1 240.4l-1.4 1.3M368.3 240.3l-1.5 1.4M370.7 240.5l-.4 .5M370.9 240.2l-1 1M370.9 240.2a4.1 4.1 0 0 1-5.7 .9M371 240.1l-1.2 1.2M374.5 241.4h.1M374.5 241.4h-.1"/>
<path d="M374.5 241.3l-.1 .1M374.5 241.2l-.3 .2M374.5 241.1l-.3 .3M374.5 241.1l-.4 .3M374.5 241l-.4 .4M374.5 240.9l-.5 .5M374.5 240.8l-.6 .6M374.5 240.8l-.7 .6M374.5 240.6l-.8 .8M374.5 240.5l-.9 .9M374.5 240.5l-1 .9M374.5 240.3l-1.1 1.1"/>
<path d="M374.5 240.3l-1.2 1.1M374.5 240.2l-1.3 1.2M374.5 240.1l-1.3 1.3M375.9 240.1l1.1 1.2 1.6 .5M378.7 240.1l-1.4 1.3M378.7 240.1l-1.3 1.4 1.4-1.4M378.9 240.1l-1.4 1.4 1.4-1.4M379 240.2l-1.4 1.4 1.5-1.4M379.2 240.2l-1.5 1.4M379.3 240.2l-1.5 1.4M379.4 240.1l-1.5 1.5M379.5 240.1l-1.5 1.6"/>
<path d="M379.7 240l-1.7 1.7M382.2 240.4l-.8 .8M382.3 240.2l-1 1.1M382.4 240l-1.4 1.4M383 241.4l6.5-6.4-6.4 6.4M385.2 241.1l-.2 .3 .1-.1M385.3 241l-.5 .4M385.4 240.8l-.6 .6M385.6 240.5l-.9 .9M385.7 240.4l-1.1 1M385.9 240l-1.4 1.4M386.9 240.5l1.5-1.5-1.5 1.5"/>
<path d="M387.2 241l1.6-1.5-1.5 1.6M387.4 241.3l1.6-1.5-1.6 1.6M387.5 241.4l1.5-1.5-1.5 1.5M388.1 241.4l1.2-1.1-1.1 1.1M389 241.4l.6-.5-.6 .5M389.1 240l-1.4 1.4M389.1 240.1l-1.3 1.3M389.2 240.2l-1.2 1.2M389.2 241.4l.5-.4-.4 .4M389.3 240.4l-1 1M389.3 240.5l-.9 .9M389.4 241.4l.4-.3-.3 .3"/>
<path d="M389.4 240.5l-.9 .9M389.4 240.6l-.8 .8M389.5 240.6l-.8 .8M389.5 240.7l-.7 .7M389.5 240.8l-.6 .6M389.6 240.9l-.5 .5M389.6 240.9l-.4 .5M389.7 241.1l-.4 .3M389.8 241.2l-.3 .2M389.8 241.3l-.1 .1M389.9 241.3l-.2 .1M389.9 241.4h-.1"/>
<path d="M389.9 241.4h.1M244.5 262.8h33.9M244.5 268h33.9M244.5 273.2h33.9M244.5 279.8h33.9M278.4 264.7h136.6M278.4 276h47.1M293.5 276v16M325.5 271.3h89.5M339.6 271.3v13.2M380.1 271.3v20.7M5 288h97v4"/>
<path d="M35 288v4M43 288v4M51.8 292v5M68 288v4M97 292v5M142.2 292v5M187.4 292v5M224.7 285.4h19.8M232.6 292v5M240.7 285.4v6.6M277.8 292v5M299.2 285.8h2.6"/>
<path d="M302.3 285.8h.9M302.7 282.3v2.6M302.7 285.5v.8M302.7 286.8v2.7M303.7 285.8h2.6M309.1 285.8h4.1M311.4 284.3l6.2-.7v4.6l-6.2-.7zM313.5 285.8h1.8M315.8 285.8h4.1M323 292v5M368.2 292v5M368.8 284.5v7.5"/>
<path d="M391.4 284.5v7.5M415 284.5h-89.5"/>
<circle cx="391" cy="235.4" r=".73"/>
<circle cx="391" cy="235.4" r=".7"/>
<circle cx="302.7" cy="285.8" r="2.34"/>
<circle cx="302.8" cy="285.8" r="1.64"/>
</g>
<text font-size="5.3" x="282.9" y="287.8">A3</text>
<text font-size="5.2" x="178.2" y="15.5">8 TO 12 CIRCUITS</text>
<text font-size="4.6" x="228.8" y="290.4">A14</text>
<g font-size="4.2">
<text x="24.9" y="4">9</text>
<text x="73.4" y="4">8</text>
<text x="118.6" y="4">7</text>
<text x="163.8" y="4">6</text>
<text x="209" y="4">5</text>
<text x="254.2" y="4">4</text>
<text x="299.4" y="4">3</text>
<text x="344.6" y="4">2</text>
<text x="393.1" y="4">1</text>
<text x="1.3" y="37.7">E</text>
<text x="416.3" y="37.7">E</text>
<text x="1.1" y="99.2">D</text>
<text x="416.1" y="99.2">D</text>
<text x="1.1" y="150">C</text>
<text x="416.1" y="150">C</text>
<text x="1.3" y="200.8">B</text>
<text x="416.3" y="200.8">B</text>
<text x="1.3" y="262.4">A</text>
<text x="416.3" y="262.4">A</text>
<text x="24.9" y="296">9</text>
<text x="73.4" y="296">8</text>
<text x="118.6" y="296">7</text>
<text x="163.8" y="296">6</text>
<text x="209" y="296">5</text>
<text x="254.2" y="296">4</text>
<text x="299.4" y="296">3</text>
<text x="344.6" y="296">2</text>
<text x="393.1" y="296">1</text>
</g>
<text font-size="3.9" x="397.9" y="290.6">5 OF 9</text>
<g font-size="3.8">
<text x="167.1" y="28.5">FRICTION LOCKS</text>
<text x="319.9" y="28.5">DIMENSION</text>
<text x="144.5" y="33.7">PLATING</text>
<text x="206.3" y="33.7">DUAL SIDE</text>
<text x="237.4" y="33.7">CENTER</text>
<text x="144.7" y="38.2">OPTIONS</text>
<text x="185.5" y="41">CENTER</text>
<text x="210.9" y="38.2">SLOTS</text>
<text x="231.6" y="38.2">POLARIZATION</text>
<text x="382.3" y="41">(SOLDER</text>
<text x="386.1" y="45.4">TAIL)</text>
</g>
<g font-size="3.7">
<text x="168.3" y="40.9">DUAL</text>
<text x="40.4" y="51.4">87833-0819</text>
<text x="40.4" y="57.4">87833-0820</text>
<text x="84.7" y="57.4">N.A</text>
<text x="121.7" y="57.4">N.A</text>
<text x="213.3" y="57.5">YES</text>
<text x="242.1" y="57.5">YES</text>
<text x="367.7" y="57.4">N.A</text>
<text x="387.1" y="57.4">2.16</text>
<text x="40.4" y="63.4">87833-0821</text>
<text x="84.7" y="63.4">N.A</text>
<text x="114.4" y="63.4">87833-7621</text>
<text x="40.4" y="69.4">87833-6320</text>
<text x="84.7" y="69.4">N.A</text>
<text x="121.7" y="69.4">N.A</text>
<text x="40.4" y="75.4">87833-6321</text>
<text x="84.7" y="75.4">N.A</text>
<text x="121.7" y="75.4">N.A</text>
<text x="213.3" y="72.5">YES</text>
<text x="242.1" y="72.5">YES</text>
<text x="367.7" y="72.4">N.A</text>
<text x="387.1" y="72.4">3.18</text>
<text x="40.4" y="81.4">87833-0831</text>
<text x="77.4" y="81.4">87833-0841</text>
<text x="114.4" y="81.4">87833-0851</text>
<text x="266" y="78.4">10.65</text>
<text x="287.1" y="78.4">6.00</text>
<text x="307.1" y="78.4">9.00</text>
<text x="327.1" y="78.4">8.85</text>
<text x="347.7" y="78.4">N.A</text>
<text x="40.4" y="87.4">87833-0832</text>
<text x="84.7" y="87.4">N.A</text>
<text x="121.7" y="87.4">N.A</text>
<text x="213.3" y="84.5">YES</text>
<text x="367.1" y="84.4">3.00</text>
<text x="387.1" y="84.4">2.16</text>
<text x="40.4" y="93.4">87833-0861</text>
<text x="84.7" y="93.4">N.A</text>
<text x="121.7" y="93.4">N.A</text>
<text x="213.3" y="93.5">YES</text>
<text x="367.1" y="93.4">3.00</text>
<text x="387.1" y="93.4">3.18</text>
<text x="40.4" y="99.4">87833-0824</text>
<text x="84.7" y="99.4">N.A</text>
<text x="121.7" y="99.4">N.A</text>
<text x="40.4" y="105.4">87833-0825</text>
<text x="84.7" y="105.4">N.A</text>
<text x="121.7" y="105.4">N.A</text>
<text x="213.3" y="102.5">YES</text>
<text x="242.1" y="102.5">YES</text>
<text x="367.7" y="102.4">N.A</text>
<text x="387.1" y="102.4">2.92</text>
<text x="40.4" y="113.4">87833-1019</text>
<text x="84.7" y="113.4">N.A</text>
<text x="121.7" y="113.4">N.A</text>
<text x="40.4" y="119.4">87833-1020</text>
<text x="84.7" y="119.4">N.A</text>
<text x="114.4" y="119.4">87833-1026</text>
<text x="213.3" y="119.5">YES</text>
<text x="242.1" y="119.5">YES</text>
<text x="367.7" y="119.4">N.A</text>
<text x="387.1" y="119.4">2.16</text>
<text x="40.4" y="125.4">87833-1021</text>
<text x="84.7" y="125.4">N.A</text>
<text x="121.7" y="125.4">N.A</text>
<text x="40.4" y="131.4">87833-1031</text>
<text x="84.7" y="131.4">N.A</text>
<text x="114.4" y="131.4">87833-1027</text>
<text x="22.8" y="134.4">10</text>
<text x="40.4" y="137.4">87833-1032</text>
<text x="84.7" y="137.4">N.A</text>
<text x="121.7" y="137.4">N.A</text>
<text x="189.6" y="134.5">YES</text>
<text x="213.3" y="134.5">YES</text>
<text x="266" y="134.4">12.65</text>
<text x="287.1" y="134.4">8.00</text>
<text x="306" y="134.4">11.00</text>
<text x="326" y="134.4">10.85</text>
<text x="347.7" y="134.4">N.A</text>
<text x="367.1" y="134.4">4.00</text>
<text x="387.1" y="134.4">2.16</text>
<text x="47.7" y="143.4">N.A</text>
<text x="77.4" y="143.4">87833-1041</text>
<text x="114.4" y="143.4">87833-1051</text>
<text x="213.3" y="143.5">YES</text>
<text x="367.1" y="143.4">4.00</text>
<text x="387.1" y="143.4">1.70</text>
<text x="40.4" y="149.4">87833-1024</text>
<text x="84.7" y="149.4">N.A</text>
<text x="121.7" y="149.4">N.A</text>
<text x="40.4" y="155.4">87833-1025</text>
<text x="84.7" y="155.4">N.A</text>
<text x="121.7" y="155.4">N.A</text>
<text x="213.3" y="152.5">YES</text>
<text x="242.1" y="152.5">YES</text>
<text x="367.7" y="152.4">N.A</text>
<text x="387.1" y="152.4">2.92</text>
<text x="40.4" y="163.4">87833-1219</text>
<text x="84.7" y="163.4">N.A</text>
<text x="121.7" y="163.4">N.A</text>
<text x="40.4" y="169.4">87833-1220</text>
<text x="84.7" y="169.4">N.A</text>
<text x="114.4" y="169.4">87833-1240</text>
<text x="213.3" y="169.5">YES</text>
<text x="242.1" y="169.5">YES</text>
<text x="367.7" y="169.4">N.A</text>
<text x="387.1" y="169.4">2.16</text>
<text x="40.4" y="175.4">87833-1221</text>
<text x="84.7" y="175.4">N.A</text>
<text x="121.7" y="175.4">N.A</text>
<text x="22.8" y="184.4">12</text>
<text x="40.4" y="181.4">87833-6020</text>
<text x="84.7" y="181.4">N.A</text>
<text x="121.7" y="181.4">N.A</text>
<text x="213.3" y="181.5">YES</text>
<text x="242.1" y="181.5">YES</text>
<text x="266" y="184.4">14.65</text>
<text x="286" y="184.4">10.00</text>
<text x="306" y="184.4">13.00</text>
<text x="326" y="184.4">12.85</text>
<text x="347.7" y="184.4">N.A</text>
<text x="367.7" y="181.4">N.A</text>
<text x="387.1" y="181.4">3.18</text>
<text x="40.4" y="187.4">87833-1231</text>
<text x="84.7" y="187.4">N.A</text>
<text x="121.7" y="187.4">N.A</text>
<text x="189.6" y="190.5">YES</text>
<text x="213.3" y="190.5">YES</text>
<text x="367.1" y="190.4">5.00</text>
<text x="387.1" y="190.4">2.16</text>
<text x="40.4" y="193.4">87833-1232</text>
<text x="84.7" y="193.4">N.A</text>
<text x="121.7" y="193.4">N.A</text>
<text x="40.4" y="199.4">87833-1224</text>
<text x="84.7" y="199.4">N.A</text>
<text x="121.7" y="199.4">N.A</text>
<text x="213.3" y="202.5">YES</text>
<text x="242.1" y="202.5">YES</text>
<text x="367.7" y="202.4">N.A</text>
<text x="387.1" y="202.4">2.92</text>
<text x="40.4" y="205.4">87833-1225</text>
<text x="84.7" y="205.4">N.A</text>
<text x="121.7" y="205.4">N.A</text>
</g>
<g font-size="3.5">
<text x="21.5" y="33.7">CKT</text>
<text x="34.6" y="36">WITHOUT KAPTON</text>
<text x="41.9" y="31.5">ASSY. P/N</text>
<text x="75.8" y="36">WITH KAPTON</text>
<text x="78.9" y="31.5">ASSY. P/N</text>
<text x="112.8" y="36">WITH KAPTON</text>
<text x="115.9" y="31.5">ASSY. P/N</text>
<text x="21.1" y="38.2">SIZE</text>
<text x="44.1" y="40.4">IN TUBE</text>
<text x="81.1" y="40.4">IN TUBE</text>
<text x="119.2" y="40.4">IN T&amp;R</text>
<text x="269.7" y="40.9">A</text>
<text x="289.7" y="40.9">B</text>
<text x="309.6" y="41">C</text>
<text x="329.6" y="40.9">D</text>
<text x="349.7" y="40.9">E</text>
<text x="369.8" y="40.9">F</text>
<text x="389.5" y="36.5">G</text>
<text x="85" y="51.4">N.A</text>
<text x="122" y="51.4">N.A</text>
<text x="152.4" y="51.4">1</text>
<text x="152.4" y="57.4">2</text>
<text x="170.5" y="57.4">N.A</text>
<text x="190.5" y="57.4">N.A</text>
<text x="152.4" y="63.4">3</text>
<text x="152.4" y="69.4">2</text>
<text x="152.4" y="75.4">3</text>
<text x="170.5" y="72.4">N.A</text>
<text x="190.5" y="72.4">N.A</text>
<text x="24" y="78.4">8</text>
<text x="152.4" y="81.4">2</text>
<text x="152.4" y="87.4">3</text>
<text x="170.5" y="84.4">N.A</text>
<text x="190" y="84.5">YES</text>
<text x="243" y="84.4">N.A</text>
<text x="152.4" y="93.4">2</text>
<text x="170.5" y="93.4">N.A</text>
<text x="190" y="93.5">YES</text>
<text x="243" y="93.4">N.A</text>
<text x="152.4" y="99.4">2</text>
<text x="152.4" y="105.4">3</text>
<text x="170.5" y="102.4">N.A</text>
<text x="190.5" y="102.4">N.A</text>
<text x="152.4" y="113.4">1</text>
<text x="152.4" y="119.4">2</text>
<text x="170.5" y="119.4">N.A</text>
<text x="190.5" y="119.4">N.A</text>
<text x="152.4" y="125.4">3</text>
<text x="152.4" y="131.4">2</text>
<text x="152.4" y="137.4">3</text>
<text x="170.5" y="134.4">N.A</text>
<text x="243" y="134.4">N.A</text>
<text x="152.4" y="143.4">2</text>
<text x="170.5" y="143.4">N.A</text>
<text x="190" y="143.5">YES</text>
<text x="243" y="143.4">N.A</text>
<text x="152.4" y="149.4">2</text>
<text x="152.4" y="155.4">3</text>
<text x="170.5" y="152.4">N.A</text>
<text x="190.5" y="152.4">N.A</text>
<text x="152.4" y="163.4">1</text>
<text x="152.4" y="169.4">2</text>
<text x="170.5" y="169.4">N.A</text>
<text x="190.5" y="169.4">N.A</text>
<text x="152.4" y="175.4">3</text>
<text x="152.4" y="181.4">2</text>
<text x="170.5" y="181.4">N.A</text>
<text x="190.5" y="181.4">N.A</text>
<text x="152.4" y="187.4">2</text>
<text x="170.5" y="190.4">N.A</text>
<text x="243" y="190.4">N.A</text>
<text x="152.4" y="193.4">3</text>
<text x="152.4" y="199.4">2</text>
<text x="170.5" y="202.4">N.A</text>
<text x="190.5" y="202.4">N.A</text>
<text x="152.4" y="205.4">3</text>
<text x="14.1" y="235.9">PLATING OPTIONS:</text>
<text x="14.1" y="241.3">1 - 0.05-0.13µm/2-5µin GOLD IN CONTACT AREA AND</text>
<text x="19.9" y="246.7">1.88µm/75µin MIN. MATTE TIN IN SOLDER TAIL AREA OVER</text>
<text x="14.1" y="257.5">2 - 0.38µm/15µin MIN. GOLD IN CONTACT AREA AND</text>
<text x="19.9" y="252.1">1.27µm/50µin MIN. NICKEL OVERALL.</text>
<text x="19.9" y="263">1.88µm/75µin MIN. MATTE TIN IN SOLDER TAIL AREA OVER</text>
<text x="19.9" y="268.4">1.27µm/50µin MIN. NICKEL OVERALL.</text>
<text x="14.1" y="273.8">3 - 0.76µm/30µin MIN. GOLD IN CONTACT AREA AND</text>
<text x="19.9" y="279.2">1.88µm/75µin MIN. MATTE TIN IN SOLDER TAIL AREA OVER</text>
<text x="19.9" y="284.6">1.27µm/50µin MIN. NICKEL OVERALL.</text>
</g>
<g font-size="3.4">
<text x="334.9" y="257.3">SHROUDED HEADER R/A, THROUGH HOLE</text>
<text x="351" y="252.9">MILLIGRID, 2MM PITCH</text>
<text x="343.4" y="269.2">PRODUCT CUSTOMER DRAWING</text>
</g>
<g font-size="3.3">
<text x="287.1" y="239.5">MM</text>
<text x="310.1" y="239.5">NTS</text>
<text x="279.6" y="250.8">GMENARLY</text>
<text x="308.1" y="250.8">2015/09/29</text>
<text x="279.6" y="262.1">CGOH</text>
<text x="308.1" y="262.1">2015/10/30</text>
<text x="279.6" y="273.4">KHLIM</text>
<text x="308.1" y="273.4">2015/11/03</text>
<text x="328.4" y="280.9">87833</text>
<text x="351.5" y="281">SEE TABLE</text>
<text x="335.7" y="290.8">SD-87833-0001</text>
<text x="371.2" y="290.8">PSD</text>
<text x="383.2" y="290.8">001</text>
</g>
<g font-size="2.8">
<text x="7.8" y="291">RELEASE STATUS</text>
<text x="37.4" y="291">P1</text>
<text x="45" y="291">RELEASE DATE</text>
<text x="70.1" y="291">2022/11/07</text>
<text x="88.7" y="291">17:03:16</text>
</g>
<g font-size="2.6">
<text x="225.5" y="229.8">THIS DRAWING CONTAINS INFORMATION THAT IS PROPRIETARY TO MOLEX ELECTRONIC TECHNOLOGIES, LLC AND SHOULD NOT BE USED WITHOUT WRITTEN PERMISSION</text>
<text x="236" y="244.6" transform="rotate(-90 236 244.6)">2022/11/07</text>
<text x="239.8" y="244.6" transform="rotate(-90 239.8 244.6)">2022/11/07</text>
<text x="243.6" y="244.6" transform="rotate(-90 243.6 244.6)">2022/11/07</text>
<text x="243.6" y="274.1" transform="rotate(-90 243.6 274.1)">MRAMAKRISHNA</text>
<text x="385.5" y="280.7">GENERAL MARKET</text>
<text x="232.3" y="284.6" transform="rotate(-90 232.3 284.6)">EC NO: 727481</text>
<text x="236" y="284.6" transform="rotate(-90 236 284.6)">DRWN: DANUSA</text>
<text x="239.8" y="284.4" transform="rotate(-90 239.8 284.4)">CHK'D: DANUSA</text>
<text x="243.5" y="284.1" transform="rotate(-90 243.5 284.1)">APPR:</text>
</g>
<g font-size="2.1">
<text x="261.2" y="245.4">MM</text>
<text x="270.6" y="245.4">INCH</text>
<text x="245.2" y="250.6">4 PLACES</text>
<text x="245.2" y="255.7">3 PLACES</text>
<text x="245.2" y="260.9">2 PLACES</text>
<text x="261.2" y="260.9">0.2</text>
<text x="245.2" y="266.1">1 PLACES</text>
<text x="245.2" y="271.3">0 PLACES</text>
<text x="250.2" y="277.2">ANGULAR TOL</text>
<text x="268.7" y="277.2">3.0</text>
</g>
<g font-size="2">
<text x="279.1" y="232.9">DIMENSION UNITS</text>
<text x="301.7" y="232.9">SCALE</text>
<text x="249.8" y="235.9">GENERAL TOLERANCES</text>
<text x="251.4" y="238.4">(UNLESS SPECIFIED)</text>
<text x="279.1" y="244.2">DRWN BY</text>
<text x="301.7" y="244.2">DATE</text>
<text x="258.4" y="250.6">±</text>
<text x="268.7" y="250.6">±</text>
<text x="258.4" y="255.7">±</text>
<text x="268.7" y="255.7">±</text>
<text x="279.1" y="256">CHK'D BY</text>
<text x="301.7" y="256">DATE</text>
<text x="258.4" y="260.9">±</text>
<text x="268.7" y="260.9">±</text>
<text x="258.4" y="266.1">±</text>
<text x="268.7" y="266.1">±</text>
<text x="279.1" y="266.8">APPR BY</text>
<text x="301.7" y="266.8">DATE</text>
<text x="258.4" y="271.3">±</text>
<text x="268.7" y="271.3">±</text>
<text x="326.2" y="273.9">SERIES</text>
<text x="340.3" y="273.9">MATERIAL NUMBER</text>
<text x="380.8" y="273.9">CUSTOMER</text>
<text x="279.1" y="278.1">DRAWING SIZE</text>
<text x="296.3" y="278.6">THIRD ANGLE PROJECTION</text>
<text x="248" y="284.1">DRAFT WHERE APPLICABLE</text>
<text x="254.6" y="286.6">MUST REMAIN</text>
<text x="326.2" y="286.6">DOCUMENT NUMBER</text>
<text x="369.5" y="286.6">DOC TYPE</text>
<text x="380.8" y="286.6">DOC PART</text>
<text x="392.2" y="286.6">SHEET NUMBER</text>
<text x="243.3" y="290.7" transform="rotate(-90 243.3 290.7)">REV</text>
<text x="251.5" y="289.1">WITHIN DIMENSIONS</text>
</g>
<text font-size="1.8" x="266.4" y="277.2">±</text>
<g font-size="1.1">
<text x="5" y="293.6">FORMAT: Met-lega-master-tb-prod-A3</text>
<text x="5" y="295">REVISION: C</text>
<text x="5" y="296.4">DATE: 2017/02/06</text>
</g>
</svg>
